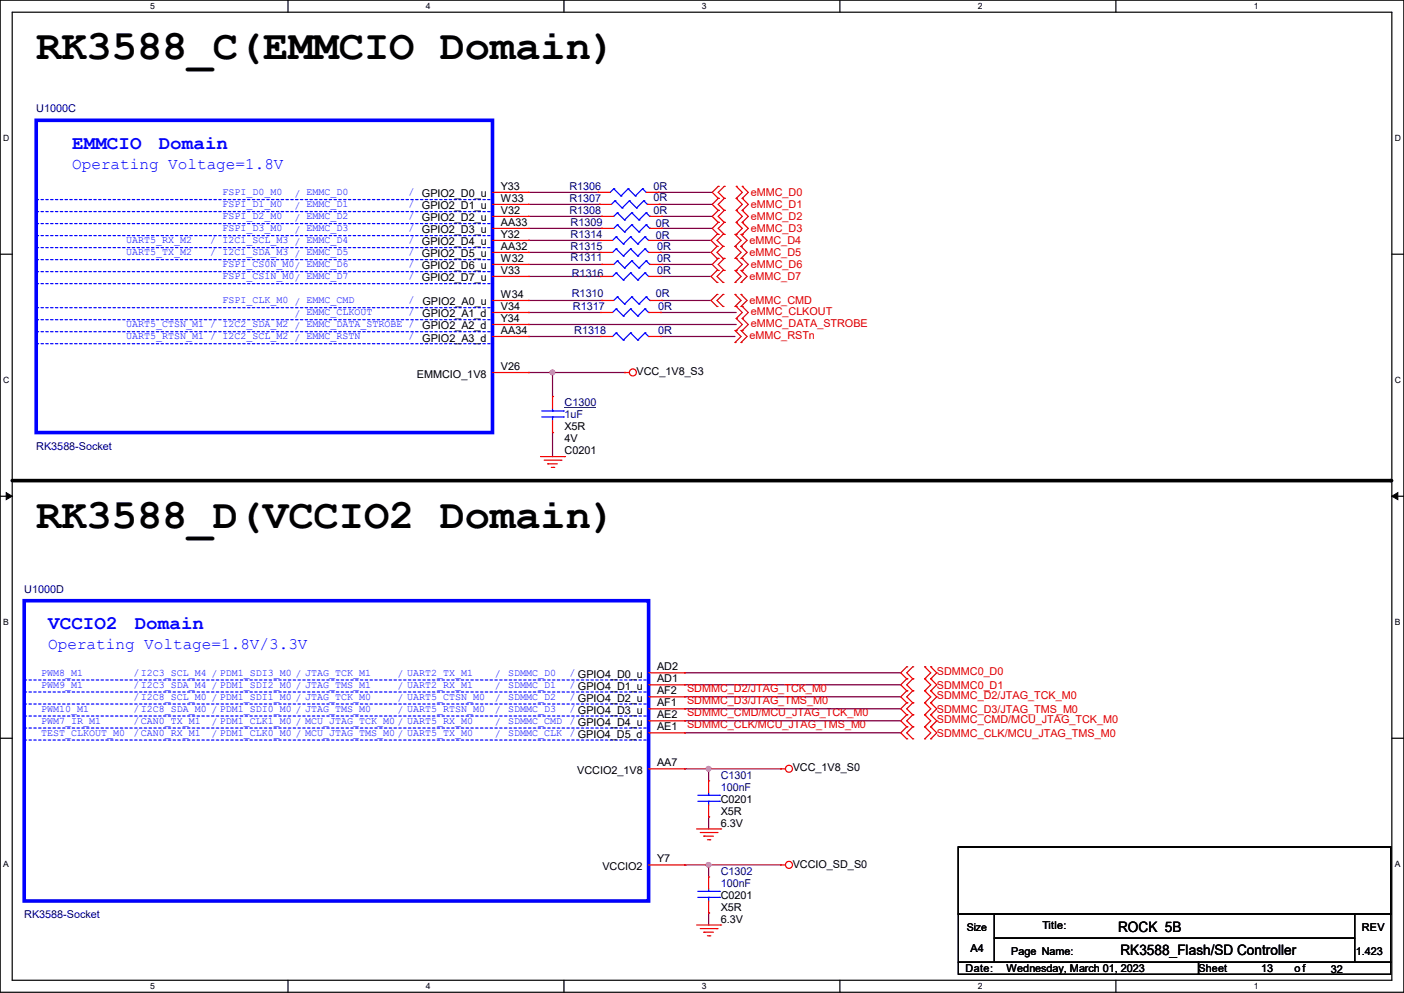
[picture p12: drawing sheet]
<svg xmlns="http://www.w3.org/2000/svg" width="297mm" height="210mm" viewBox="0 0 297 210" stroke-linecap="round" stroke-linejoin="round" font-family="sans-serif">
<path d="M0 0h297v209.8h-297zM2.6 2.6h291.8v204.7h-291.8z" fill="none" stroke="#000" stroke-width=".25"/>
<g fill="#fff">
<path d="M31.7 .3h1v2h-1z"/>
<path d="M31.7 207.6h1v2h-1z"/>
</g>
<path d="M60.9 0v2.6M60.9 207.3v2.5" fill="none" stroke="#000" stroke-width=".25"/>
<g fill="#fff">
<path d="M90.1 .3h1v2h-1z"/>
<path d="M90.1 207.6h1v2h-1z"/>
</g>
<path d="M119.3 0v2.6M119.3 207.3v2.5" fill="none" stroke="#000" stroke-width=".25"/>
<g fill="#fff">
<path d="M148.5 .3h.9v2h-.9z"/>
<path d="M148.5 207.6h.9v2h-.9z"/>
</g>
<path d="M177.7 0v2.6M177.7 207.3v2.5" fill="none" stroke="#000" stroke-width=".25"/>
<g fill="#fff">
<path d="M206.8 .3h1v2h-1z"/>
<path d="M206.8 207.6h1v2h-1z"/>
</g>
<path d="M236.1 0v2.6M236.1 207.3v2.5" fill="none" stroke="#000" stroke-width=".25"/>
<g fill="#fff">
<path d="M265.2 .3h1v2h-1z"/>
<path d="M265.2 207.6h1v2h-1z"/>
<path d="M.7 28.2h1.2v1.9h-1.2z"/>
<path d="M295.1 28.2h1.2v1.9h-1.2z"/>
<path d="M.7 79.3h1.2v2h-1.2z"/>
<path d="M295.1 79.3h1.2v2h-1.2z"/>
</g>
<path d="M0 53.8h2.6M294.4 53.8h2.6" fill="none" stroke="#000" stroke-width=".25"/>
<g fill="#fff">
<path d="M.7 130.5h1.2v2h-1.2z"/>
<path d="M295.1 130.5h1.1v2h-1.1z"/>
</g>
<path d="M0 104.9h2.6M294.4 104.9h2.6" fill="none" stroke="#000" stroke-width=".25"/>
<path d="M1.3 104.2l1.3 .7-1.3 .8zM294.4 104.9l1.3-.7v1.5z" fill="#000" stroke="#000" stroke-width=".21"/>
<g fill="#fff">
<path d="M.7 181.7h1.2v2h-1.2z"/>
<path d="M295.1 181.7h1.1v2h-1.1z"/>
</g>
<path d="M0 156.1h2.6M294.4 156.1h2.6M202.7 179.1h91.5v14.2h-91.5zM202.7 193.3h7.7v10.2h-7.7zM210.4 193.3h76.2v5.1h-76.2zM210.4 198.4h76.2v5.1h-76.2zM286.6 193.3h7.6v10.2h-7.6zM202.7 203.5h50.8v2.5h-50.8zM253.5 203.5h40.7v2.5h-40.7z" fill="none" stroke="#000" stroke-width=".25"/>
<path d="M2.6 101.6h291.6" fill="none" stroke="#000" stroke-width=".76"/>
<circle cx="294.2" cy="101.6" r=".38" fill="#000"/>
<g fill="none" stroke="#800040" stroke-width=".25">
<path d="M111.8 50.8h.1M111.8 53.4h.1M111.8 58.5h.1M111.8 43.2h15M111.8 45.8h15.5M111.8 40.7h14.7M111.8 55.9h15.5M111.8 48.3h15.5M111.8 50.8h15.2M111.8 53.4h15.2M111.8 58.5h15.2M126.5 40.7h.1"/>
<path d="M126.8 43.2h.1M127.3 45.8h.1M127.3 55.9h.1M127.3 48.3h.1M139.2 40.7h.1M139.2 40.7h11.5M139.5 43.2h.1M139.5 43.2h11.2M139.7 50.8h.1M139.7 53.4h.1M139.7 58.5h.1M139.7 50.8h10.7"/>
<path d="M139.7 53.4h10.7M139.7 58.5h10.7M140 45.8h.1M140 48.3h.1M140 55.9h.1M140 45.8h10.7M140 55.9h10.7M140 48.3h10.7M111.8 78.8h.1M111.8 66.1h.1M111.8 68.6h.1M111.8 71.2h.1"/>
<path d="M111.8 78.8h20.3M111.8 63.5h15.5M111.8 66.1h15.2M111.8 68.6h43.9M111.8 71.2h15.2M116.9 78.8h.1M116.9 78.8v5.1M127.3 63.5h.1M132.1 78.8h.1M139.7 66.1h.1M139.7 71.2h.1M139.7 66.1h16"/>
<path d="M139.7 71.2h15.8M140 63.5h.1M140 63.5h10.4M116.9 91.5h.1M116.9 91.5v5.1M144.8 155h.1M144.8 152.4h.1M144.8 142.3h.1M144.8 144.8h.1M144.8 147.4h.1M144.8 149.9h.1M144.8 155h45.7"/>
<path d="M144.8 152.4h45.7M144.8 142.3h45.7M144.8 144.8h45.7M144.8 147.4h45.7M144.8 149.9h45.7M144.8 162.6h.1M144.8 162.6h20.3M149.9 172.8h.1M149.9 162.6h.1M149.9 162.6v2.5M149.9 172.8v2.5M144.8 182.9h.1"/>
<path d="M144.8 182.9h20.3M149.9 182.9h.1M149.9 193.1h.1M149.9 182.9v2.6M149.9 193.1v2.5"/>
</g>
<g fill="#f0f" stroke="#f0f" stroke-width=".25">
<circle cx="149.9" cy="182.9" r=".49"/>
<circle cx="116.9" cy="78.8" r=".49"/>
<circle cx="149.9" cy="162.6" r=".49"/>
</g>
<g fill="none" stroke="#f00" stroke-width=".25">
<path d="M104.2 45.8h7.6M104.2 58.5h7.6M104.2 55.9h7.6M104.2 43.2h7.6M104.2 50.8h7.6M104.2 40.7h7.6M104.2 53.4h7.6M104.2 48.3h7.6M111.8 45.8h.1M111.8 58.5h.1M111.8 55.9h.1M111.8 43.2h.1"/>
<path d="M111.8 50.8h.1M111.8 40.7h.1M111.8 53.4h.1M111.8 48.3h.1M126.5 40.7h.1M126.5 40.7h2.6M126.8 43.2h.1M126.8 43.2h2.5M127 58.5h.1M127 50.8h.1M127 53.4h.1M127 58.5h2.6"/>
<path d="M127 50.8h2.6M127 53.4h2.6M127.3 45.8h.1M127.3 48.3h.1M127.3 55.9h.1M127.3 45.8h2.5M127.3 55.9h2.5M127.3 48.3h2.5M136.7 40.7h2.5M136.9 43.2h2.6M137.2 58.5h2.5M137.2 50.8h2.5"/>
<path d="M137.2 53.4h2.5M137.5 45.8h2.5M137.5 55.9h2.5M137.5 48.3h2.5M139.2 40.7h.1M139.5 43.2h.1M139.7 58.5h.1M139.7 50.8h.1M139.7 53.4h.1M140 45.8h.1M140 48.3h.1M140 55.9h.1"/>
<path d="M104.2 78.8h7.6M104.2 66.1h7.6M104.2 63.5h7.6M104.2 68.6h7.6M104.2 71.2h7.6M111.8 78.8h.1M111.8 66.1h.1M111.8 63.5h.1M111.8 68.6h.1M111.8 71.2h.1M127 71.2h.1M127 66.1h.1"/>
<path d="M127 66.1h2.6M127 71.2h2.6M127.3 63.5h.1M127.3 63.5h2.5M132.1 78.8h.1M132.1 78.8h1M137.2 66.1h2.5M137.2 71.2h2.5M137.5 63.5h2.5M139.7 71.2h.1M139.7 66.1h.1M140 63.5h.1"/>
<path d="M114.3 96.6h5.1M115.1 97.3h3.6M115.9 98.1h.1M115.9 98.1h2M116.6 98.8h.5M116.9 83.9h.1M116.9 91.5h.1M116.9 83.9v2.5M116.9 88.9v2.6M117.1 98.8h.1M118.7 97.3h.1M119.4 96.6h.1"/>
<path d="M137.2 147.4h7.6M137.2 149.9h7.6M137.2 152.4h7.6M137.2 155h7.6M137.2 142.3h7.6M137.2 144.8h7.6M144.8 147.4h.1M144.8 149.9h.1M144.8 152.4h.1M144.8 155h.1M144.8 142.3h.1M144.8 144.8h.1"/>
<path d="M137.2 162.6h7.6M144.8 162.6h.1M147.4 175.3h5M148.1 176.1h3.6M148.9 176.8h.1M148.9 176.8h2M149.6 177.6h.6M149.9 165.1h.1M149.9 172.8h.1M149.9 165.1v2.6M149.9 170.2v2.6M150.2 177.6h.1"/>
<path d="M151.7 176.1h.1M152.4 175.3h.1M165.1 162.6h.1M165.1 162.6h1.1M137.2 182.9h7.6M144.8 182.9h.1M147.4 195.6h5M148.1 196.4h3.6M148.9 197.1h.1M148.9 197.1h2M149.6 197.9h.6M149.9 185.5h.1"/>
<path d="M149.9 193.1h.1M149.9 185.5v2.5M149.9 190.5v2.6M150.2 197.9h.1M151.7 196.4h.1M152.4 195.6h.1M165.1 182.9h.1M165.1 182.9h1.1"/>
<circle cx="133.9" cy="78.8" r=".74"/>
<circle cx="166.9" cy="162.6" r=".74"/>
<circle cx="166.9" cy="182.9" r=".74"/>
</g>
<g fill="none" stroke="#d50000" stroke-width=".25">
<path d="M151.9 39.4h.1M151.9 39.4l-1.2 1.3 1.2 1.3M153.2 39.4h.1M153.2 39.4l-1.3 1.3 1.3 1.3M155.7 39.4h.1M155.7 39.4l1.3 1.3-1.3 1.3M157 39.4h.1M157 39.4l1.3 1.3-1.3 1.3M151.7 57.2h.1M151.7 59.7h.1M151.7 52.1h.1M151.7 54.7h.1"/>
<path d="M151.7 49.6h.1M151.7 57.2l-1.3 1.3 1.3 1.2M151.7 52.1l-1.3 1.3 1.3 1.3M151.7 49.6l-1.3 1.2 1.3 1.3M151.9 42h.1M151.9 44.5h.1M151.9 47h.1M151.9 49.6h.1M151.9 54.7h.1M151.9 57.2h.1M151.9 42l-1.2 1.2 1.2 1.3M151.9 47l-1.2 1.3 1.2 1.3"/>
<path d="M151.9 54.7l-1.2 1.2 1.2 1.3M151.9 44.5l-1.2 1.3 1.2 1.2M153 59.7h.1M153 57.2h.1M153 54.7h.1M153 52.1h.1M153 49.6h.1M153 57.2l-1.3 1.3 1.3 1.2M153 52.1l-1.3 1.3 1.3 1.3M153 49.6l-1.3 1.2 1.3 1.3M153.2 44.5h.1M153.2 42h.1"/>
<path d="M153.2 49.6h.1M153.2 47h.1M153.2 57.2h.1M153.2 54.7h.1M153.2 42l-1.3 1.2 1.3 1.3M153.2 47l-1.3 1.3 1.3 1.3M153.2 44.5l-1.3 1.3 1.3 1.2M153.2 54.7l-1.3 1.2 1.3 1.3M155.5 59.7h.1M155.5 57.2h.1M155.5 54.7h.1M155.5 52.1h.1"/>
<path d="M155.5 49.6h.1M155.5 52.1l1.3 1.3-1.3 1.3M155.5 57.2l1.3 1.3-1.3 1.2M155.5 49.6l1.3 1.2-1.3 1.3M155.7 44.5h.1M155.7 42h.1M155.7 49.6h.1M155.7 47h.1M155.7 57.2h.1M155.7 54.7h.1M155.7 47l1.3 1.3-1.3 1.3M155.7 42l1.3 1.2-1.3 1.3"/>
<path d="M155.7 44.5l1.3 1.3-1.3 1.2M155.7 54.7l1.3 1.2-1.3 1.3M156.8 59.7h.1M156.8 57.2h.1M156.8 54.7h.1M156.8 52.1h.1M156.8 49.6h.1M156.8 49.6l1.2 1.2-1.2 1.3M156.8 57.2l1.2 1.3-1.2 1.2M156.8 52.1l1.2 1.3-1.2 1.3M157 44.5h.1M157 42h.1"/>
<path d="M157 49.6h.1M157 47h.1M157 57.2h.1M157 54.7h.1M157 42l1.3 1.2-1.3 1.3M157 47l1.3 1.3-1.3 1.3M157 54.7l1.3 1.2-1.3 1.3M157 44.5l1.3 1.3-1.3 1.2M151.7 62.3h.1M151.7 64.8h.1M151.7 62.3l-1.3 1.2 1.3 1.3M153 64.8h.1"/>
<path d="M153 62.3h.1M153 62.3l-1.3 1.2 1.3 1.3M155.5 72.4h.1M155.5 69.9h.1M155.5 64.8h.1M155.5 62.3h.1M155.5 69.9l1.3 1.3-1.3 1.2M155.5 62.3l1.3 1.2-1.3 1.3M155.7 69.9h.1M155.7 67.4h.1M155.7 64.8h.1M155.7 67.4l1.3 1.2-1.3 1.3"/>
<path d="M155.7 64.8l1.3 1.3-1.3 1.3M156.8 72.4h.1M156.8 69.9h.1M156.8 64.8h.1M156.8 62.3h.1M156.8 69.9l1.2 1.3-1.2 1.2M156.8 62.3l1.2 1.2-1.2 1.3M157 69.9h.1M157 67.4h.1M157 64.8h.1M157 67.4l1.3 1.2-1.3 1.3M157 64.8l1.3 1.3-1.3 1.3"/>
<path d="M191.8 141h.1M191.8 143.6h.1M191.8 146.1h.1M191.8 148.6h.1M191.8 151.2h.1M191.8 153.7h.1M191.8 156.3h.1M191.8 141l-1.3 1.3 1.3 1.3M191.8 148.6l-1.3 1.3 1.3 1.3M191.8 143.6l-1.3 1.2 1.3 1.3M191.8 151.2l-1.3 1.2 1.3 1.3M191.8 146.1l-1.3 1.3 1.3 1.2"/>
<path d="M191.8 153.7l-1.3 1.3 1.3 1.3M193.1 143.6h.1M193.1 141h.1M193.1 146.1h.1M193.1 148.6h.1M193.1 151.2h.1M193.1 153.7h.1M193.1 156.3h.1M193.1 141l-1.3 1.3 1.3 1.3M193.1 146.1l-1.3 1.3 1.3 1.2M193.1 143.6l-1.3 1.2 1.3 1.3M193.1 148.6l-1.3 1.3 1.3 1.3"/>
<path d="M193.1 151.2l-1.3 1.2 1.3 1.3M193.1 153.7l-1.3 1.3 1.3 1.3M195.6 143.6h.1M195.6 141h.1M195.6 146.1h.1M195.6 148.6h.1M195.6 151.2h.1M195.6 153.7h.1M195.6 156.3h.1M195.6 146.1l1.3 1.3-1.3 1.2M195.6 141l1.3 1.3-1.3 1.3M195.6 148.6l1.3 1.3-1.3 1.3"/>
<path d="M195.6 143.6l1.3 1.2-1.3 1.3M195.6 151.2l1.3 1.2-1.3 1.3M195.6 153.7l1.3 1.3-1.3 1.3M196.9 143.6h.1M196.9 141h.1M196.9 146.1h.1M196.9 148.6h.1M196.9 151.2h.1M196.9 153.7h.1M196.9 156.3h.1M196.9 148.6l1.3 1.3-1.3 1.3M196.9 141l1.3 1.3-1.3 1.3"/>
<path d="M196.9 151.2l1.3 1.2-1.3 1.3M196.9 143.6l1.3 1.2-1.3 1.3M196.9 153.7l1.3 1.3-1.3 1.3M196.9 146.1l1.3 1.3-1.3 1.2"/>
</g>
<g fill="none" stroke="#00f" stroke-width=".25">
<path d="M129.8 39.9h.1M129.8 39.9l-.7 .8M129.8 39.9l1.6 1.5M132.9 39.9h.1M132.9 39.9l-1.5 1.5M132.9 39.9l1.5 1.5M135.9 39.9h.1M135.9 39.9l-1.5 1.5M135.9 39.9l.8 .8M130.1 42.5h.1M130.1 42.5l-.8 .7M130.1 42.5l1.5 1.5"/>
<path d="M130.3 57.7h.1M130.3 50.1h.1M130.3 52.6h.1M130.3 57.7l-.7 .8M130.3 57.7l1.6 1.5M130.3 50.1l-.7 .7M130.3 50.1l1.6 1.5M130.3 52.6l-.7 .8M130.3 52.6l1.6 1.5M130.6 45h.1M130.6 47.5h.1M130.6 55.2h.1"/>
<path d="M130.6 45l-.8 .8M130.6 45l1.5 1.5M130.6 47.5l-.8 .8M130.6 47.5l1.5 1.6M130.6 55.2l-.8 .7M130.6 55.2l1.5 1.5M131.4 41.4h.1M131.6 44h.1M131.9 59.2h.1M131.9 51.6h.1M131.9 54.1h.1M132.1 46.5h.1"/>
<path d="M132.1 49.1h.1M132.1 56.7h.1M133.1 42.5h.1M133.1 42.5l-1.5 1.5M133.1 42.5l1.6 1.5M133.4 57.7h.1M133.4 50.1h.1M133.4 52.6h.1M133.4 57.7l-1.5 1.5M133.4 57.7l1.5 1.5M133.4 50.1l-1.5 1.5M133.4 50.1l1.5 1.5"/>
<path d="M133.4 52.6l-1.5 1.5M133.4 52.6l1.5 1.5M133.6 45h.1M133.6 47.5h.1M133.6 55.2h.1M133.6 45l-1.5 1.5M133.6 45l1.6 1.5M133.6 47.5l-1.5 1.6M133.6 47.5l1.6 1.6M133.6 55.2l-1.5 1.5M133.6 55.2l1.6 1.5M134.4 41.4h.1"/>
<path d="M134.7 44h.1M134.9 59.2h.1M134.9 51.6h.1M134.9 54.1h.1M135.2 46.5h.1M135.2 49.1h.1M135.2 56.7h.1M136.2 42.5h.1M136.2 42.5l-1.5 1.5M136.2 42.5l.7 .7M136.4 57.7h.1M136.4 50.1h.1"/>
<path d="M136.4 52.6h.1M136.4 57.7l-1.5 1.5M136.4 57.7l.8 .8M136.4 50.1l-1.5 1.5M136.4 50.1l.8 .7M136.4 52.6l-1.5 1.5M136.4 52.6l.8 .8M136.7 45h.1M136.7 40.7h.1M136.7 47.5h.1M136.7 55.2h.1M136.7 45l-1.5 1.5"/>
<path d="M136.7 45l.8 .8M136.7 47.5l-1.5 1.6M136.7 47.5l.8 .8M136.7 55.2l-1.5 1.5M136.7 55.2l.8 .7M136.9 43.2h.1M137.2 58.5h.1M137.2 50.8h.1M137.2 53.4h.1M137.5 45.8h.1M137.5 48.3h.1M137.5 55.9h.1"/>
<path d="M130.3 70.4h.1M130.3 65.3h.1M130.3 70.4l-.7 .8M130.3 70.4l1.6 1.5M130.3 65.3l-.7 .8M130.3 65.3l1.6 1.5M130.6 62.8h.1M130.6 62.8l-.8 .7M130.6 62.8l1.5 1.5M131.9 71.9h.1M131.9 66.8h.1M132.1 64.3h.1"/>
<path d="M133.4 70.4h.1M133.4 65.3h.1M133.4 70.4l-1.5 1.5M133.4 70.4l1.5 1.5M133.4 65.3l-1.5 1.5M133.4 65.3l1.5 1.5M133.6 62.8h.1M133.6 62.8l-1.5 1.5M133.6 62.8l1.6 1.5M134.9 71.9h.1M134.9 66.8h.1M135.2 64.3h.1"/>
<path d="M136.4 70.4h.1M136.4 65.3h.1M136.4 70.4l-1.5 1.5M136.4 70.4l.8 .8M136.4 65.3l-1.5 1.5M136.4 65.3l.8 .8M136.7 62.8h.1M136.7 62.8l-1.5 1.5M136.7 62.8l.8 .7M137.2 71.2h.1M137.2 66.1h.1M137.5 63.5h.1"/>
<path d="M114.6 88.2h4.6M114.6 86.9h4.6M116.9 86.9h.1M116.9 88.2h.1M116.9 86.4v.5M116.9 88.2v.7M119.2 88.2h.1M119.2 86.9h.1M147.6 169.5h4.6M147.6 168.2h4.6M149.9 168.2h.1M149.9 169.5h.1"/>
<path d="M149.9 167.7v.5M149.9 169.5v.7M152.2 169.5h.1M152.2 168.2h.1M147.6 189.8h4.6M147.6 188.5h4.6M149.9 188.5h.1M149.9 189.8h.1M149.9 188v.5M149.9 189.8v.7M152.2 189.8h.1M152.2 188.5h.1"/>
</g>
<path d="M7.7 25.4h96.5v66.1h-96.5zM5.1 127h132.1v63.5h-132.1z" fill="none" stroke="#00f" stroke-width=".76"/>
<g fill="none" stroke="#00f" stroke-width=".25" stroke-dasharray=".5 .5">
<path d="M7.7 60h96.5M7.7 47.3h96.5M7.7 44.7h96.5M7.7 57.4h96.5M7.7 54.9h96.5M7.7 52.4h96.5M7.7 42.2h96.5M7.7 49.8h96.5M104.2 60h.1M104.2 47.3h.1M104.2 44.7h.1M104.2 57.4h.1"/>
<path d="M104.2 54.9h.1M104.2 52.4h.1M104.2 42.2h.1M104.2 49.8h.1M7.7 65.1h96.5M7.7 72.7h96.5M7.7 67.6h96.5M7.7 70.1h96.5M104.2 65.1h.1M104.2 72.7h.1M104.2 67.6h.1M104.2 70.1h.1"/>
<path d="M5.1 151.4h131.8M5.1 154h131.8M5.1 148.9h131.8M5.1 146.3h131.8M5.1 156.5h131.8M5.1 143.8h131.8M136.9 151.4h.1M136.9 154h.1M136.9 148.9h.1M136.9 146.3h.1M136.9 156.5h.1M136.9 143.8h.1"/>
</g>
<path d="M119.4 86.3h6.8" fill="none" stroke="#000080" stroke-width=".21"/>
<g font-size="8.9">
<text x="7.7" y="12.5">RK3588_C(EMMCIO Domain)</text>
<text x="7.7" y="111.6">RK3588_D(VCCIO2 Domain)</text>
</g>
<g font-size="4.1" fill="#00f">
<text x="15.3" y="31.4">EMMCIO</text>
<text x="33.6" y="31.4">Domain</text>
<text x="10.2" y="133">VCCIO2</text>
<text x="28.5" y="133">Domain</text>
</g>
<g font-size="3.4" fill="#00f">
<text x="15.3" y="35.7">Operating Voltage=1.8V</text>
<text x="10.2" y="137.3">Operating Voltage=1.8V/3.3V</text>
</g>
<g font-size="3">
<text x="236.5" y="197.1">ROCK 5B</text>
<text x="237" y="201.9">RK3588_Flash/SD Controller</text>
</g>
<g font-size="2.3" fill="#000080">
<text x="7.7" y="23.7">U1000C</text>
<text x="120.4" y="40.2">R1306</text>
<text x="138.2" y="40.2">0R</text>
<text x="120.4" y="45.3">R1308</text>
<text x="120.4" y="42.8">R1307</text>
<text x="120.7" y="47.8">R1309</text>
<text x="138.2" y="45.3">0R</text>
<text x="138.2" y="42.5">0R</text>
<text x="120.7" y="50.4">R1314</text>
<text x="120.7" y="52.9">R1315</text>
<text x="138.7" y="50.6">0R</text>
<text x="138.7" y="48.1">0R</text>
<text x="139" y="52.9">0R</text>
<text x="120.7" y="55.2">R1311</text>
<text x="121" y="58.5">R1316</text>
<text x="139" y="58">0R</text>
<text x="139" y="55.5">0R</text>
<text x="121" y="62.8">R1310</text>
<text x="121.2" y="65.6">R1317</text>
<text x="138.7" y="62.8">0R</text>
<text x="139.2" y="65.6">0R</text>
<text x="121.5" y="70.7">R1318</text>
<text x="139.2" y="70.7">0R</text>
<text x="119.4" y="85.9">C1300</text>
<text x="119.4" y="88.5">1uF</text>
<text x="7.7" y="95.1">RK3588-Socket</text>
<text x="5.1" y="125.3">U1000D</text>
<text x="152.5" y="164.7">C1301</text>
<text x="152.5" y="167.2">100nF</text>
<text x="152.5" y="185">C1302</text>
<text x="152.5" y="187.5">100nF</text>
<text x="5.1" y="194.1">RK3588-Socket</text>
</g>
<g font-size="2.3">
<text x="106" y="40.1">Y33</text>
<text x="106" y="45.2">V32</text>
<text x="106" y="42.7">W33</text>
<text x="106" y="47.8">AA33</text>
<text x="106" y="50.3">Y32</text>
<text x="106" y="52.8">AA32</text>
<text x="106" y="57.9">V33</text>
<text x="106" y="55.4">W32</text>
<text x="89.4" y="64.6">GPIO2_A0_u</text>
<text x="106" y="65.5">V34</text>
<text x="106" y="63">W34</text>
<text x="89.3" y="67.1">GPIO2_A1_d</text>
<text x="89.3" y="69.7">GPIO2_A2_d</text>
<text x="106" y="68.1">Y34</text>
<text x="106" y="70.6">AA34</text>
<text x="89.3" y="72.2">GPIO2_A3_d</text>
<text x="88.2" y="79.8">EMMCIO_1V8</text>
<text x="106" y="78.2">V26</text>
<text x="134.7" y="79.3">VCC_1V8_S3</text>
<text x="119.4" y="93.6">4V</text>
<text x="119.4" y="91">X5R</text>
<text x="119.4" y="96.1">C0201</text>
<text x="139" y="141.7">AD2</text>
<text x="139" y="146.8">AF2</text>
<text x="139" y="149.4">AF1</text>
<text x="139" y="144.3">AD1</text>
<text x="139" y="151.9">AE2</text>
<text x="139" y="154.4">AE1</text>
<text x="122.1" y="163.7">VCCIO2_1V8</text>
<text x="139" y="162.1">AA7</text>
<text x="167.7" y="163.2">VCC_1V8_S0</text>
<text x="152.5" y="169.8">C0201</text>
<text x="152.5" y="172.3">X5R</text>
<text x="152.5" y="174.8">6.3V</text>
<text x="127.4" y="184">VCCIO2</text>
<text x="139" y="182.4">Y7</text>
<text x="167.7" y="183.5">VCCIO_SD_S0</text>
<text x="152.5" y="190.1">C0201</text>
<text x="152.5" y="195.2">6.3V</text>
<text x="152.5" y="192.6">X5R</text>
<text x="220.5" y="196.4">Title:</text>
<text x="288.1" y="196.9">REV</text>
<text x="205.3" y="201.3">A4</text>
<text x="213.9" y="202">Page Name:</text>
<text x="286.8" y="202">1.423</text>
<text x="204.3" y="205.6">Date:</text>
<text x="212.9" y="205.6">Wednesday, March 01, 2023</text>
<text x="253.5" y="205.6">Sheet</text>
<text x="266.8" y="205.6">13</text>
<text x="273.8" y="205.6">of</text>
<text x="281.5" y="205.8">32</text>
</g>
<g font-size="2.3" fill="#d50000">
<text x="158.8" y="41.5">eMMC_D0</text>
<text x="158.8" y="44">eMMC_D1</text>
<text x="158.8" y="46.6">eMMC_D2</text>
<text x="158.5" y="51.6">eMMC_D4</text>
<text x="158.8" y="49.1">eMMC_D3</text>
<text x="158.5" y="59.3">eMMC_D7</text>
<text x="158.5" y="54.2">eMMC_D5</text>
<text x="158.8" y="56.7">eMMC_D6</text>
<text x="158.5" y="64.3">eMMC_CMD</text>
<text x="158.5" y="71.7">eMMC_RSTn</text>
<text x="158.8" y="69.2">eMMC_DATA_STROBE</text>
<text x="158.8" y="66.6">eMMC_CLKOUT</text>
<text x="198.2" y="142.8">SDMMC0_D0</text>
<text x="198.2" y="145.6">SDMMC0_D1</text>
<text x="198.2" y="147.9">SDMMC_D2/JTAG_TCK_M0</text>
<text x="198.2" y="150.7">SDMMC_D3/JTAG_TMS_M0</text>
<text x="198.2" y="153">SDMMC_CMD/MCU_JTAG_TCK_M0</text>
<text x="198.2" y="155.8">SDMMC_CLK/MCU_JTAG_TMS_M0</text>
</g>
<g font-size="2.3" fill="#f00">
<text x="145.3" y="146.4">SDMMC_D2/JTAG_TCK_M0</text>
<text x="145.3" y="149">SDMMC_D3/JTAG_TMS_M0</text>
<text x="145.3" y="154.1">SDMMC_CLK/MCU_JTAG_TMS_M0</text>
<text x="145.3" y="151.5">SDMMC_CMD/MCU_JTAG_TCK_M0</text>
</g>
<text font-size="2.2" x="204.5" y="196.9">Size</text>
<g font-size="2.1" fill="#00f">
<text x="47" y="41.3">FSPI_D0_M0</text>
<text x="62.3" y="41.6">/ EMMC_D0</text>
<text x="86.4" y="41.3">/ GPIO2_D0_u</text>
<text x="47" y="43.9">FSPI_D1_M0</text>
<text x="47" y="46.4">FSPI_D2_M0</text>
<text x="62.3" y="44.1">/ EMMC_D1</text>
<text x="62.3" y="46.7">/ EMMC_D2</text>
<text x="86.4" y="46.4">/ GPIO2_D2_u</text>
<text x="86.4" y="43.9">/ GPIO2_D1_u</text>
<text x="26.7" y="51.5">UART5_RX_M2</text>
<text x="44.5" y="51.5">/ I2C1_SCL_M3 / EMMC_D4</text>
<text x="47" y="48.9">FSPI_D3_M0</text>
<text x="62.3" y="49.2">/ EMMC_D3</text>
<text x="86.4" y="51.5">/ GPIO2_D4_u</text>
<text x="86.4" y="48.9">/ GPIO2_D3_u</text>
<text x="26.7" y="54">UART5_TX_M2</text>
<text x="44.5" y="54">/ I2C1_SDA_M3 / EMMC_D5</text>
<text x="47" y="59.1">FSPI_CS1N_M0/ EMMC_D7</text>
<text x="47" y="56.6">FSPI_CS0N_M0/ EMMC_D6</text>
<text x="86.4" y="59.1">/ GPIO2_D7_u</text>
<text x="86.4" y="56.6">/ GPIO2_D6_u</text>
<text x="86.4" y="54">/ GPIO2_D5_u</text>
<text x="47" y="64.2">FSPI_CLK_M0 / EMMC_CMD</text>
<text x="86.4" y="64.2">/</text>
<text x="26.7" y="69.3">UART5_CTSN_M1 / I2C2_SDA_M2 / EMMC_DATA_STROBE /</text>
<text x="26.7" y="71.8">UART5_RTSN_M1 / I2C2_SCL_M2 / EMMC_RSTN</text>
<text x="62.3" y="67">/ EMMC_CLKOUT</text>
<text x="86.4" y="71.8">/</text>
<text x="86.4" y="66.7">/</text>
<text x="8.7" y="142.9">PWM8_M1</text>
<text x="28.2" y="142.9">/I2C3_SCL_M4 / PDM1_SDI3_M0 / JTAG_TCK_M1</text>
<text x="84.1" y="143.2">/ UART2_TX_M1</text>
<text x="104.7" y="143.2">/</text>
<text x="107.5" y="142.9">SDMMC_D0</text>
<text x="120.4" y="142.9">/ GPIO4_D0_u</text>
<text x="8.7" y="145.5">PWM9_M1</text>
<text x="28.2" y="145.5">/I2C3_SDA_M4 / PDM1_SDI2_M0 / JTAG_TMS_M1</text>
<text x="28.2" y="148">/I2C8_SCL_M0 / PDM1_SDI1_M0 / JTAG_TCK_M0</text>
<text x="84.1" y="145.7">/ UART2_RX_M1</text>
<text x="84.1" y="148.3">/ UART5_CTSN_M0</text>
<text x="104.7" y="145.7">/</text>
<text x="104.7" y="148.3">/</text>
<text x="107.5" y="145.5">SDMMC_D1</text>
<text x="107.5" y="148">SDMMC_D2</text>
<text x="120.4" y="148">/ GPIO4_D2_u</text>
<text x="120.4" y="145.5">/ GPIO4_D1_u</text>
<text x="8.7" y="155.6">TEST_CLKOUT_M0</text>
<text x="8.7" y="153.1">PWM7_IR_M1</text>
<text x="8.7" y="150.5">PWM10_M1</text>
<text x="28.2" y="150.5">/I2C8_SDA_M0 / PDM1_SDI0_M0 / JTAG_TMS_M0</text>
<text x="28.2" y="155.6">/CAN0_RX_M1</text>
<text x="28.2" y="153.1">/CAN0_TX_M1</text>
<text x="44.7" y="153.3">/ PDM1_CLK1_M0 / MCU_JTAG_TCK_M0 / UART5_RX_M0</text>
<text x="44.7" y="155.9">/ PDM1_CLK0_M0 / MCU_JTAG_TMS_M0 / UART5_TX_M0</text>
<text x="84.1" y="150.8">/ UART5_RTSN_M0</text>
<text x="104.7" y="153.3">/</text>
<text x="104.7" y="150.8">/</text>
<text x="104.7" y="155.9">/</text>
<text x="107.5" y="150.5">SDMMC_D3</text>
<text x="107.5" y="155.6">SDMMC_CLK</text>
<text x="107.5" y="153.1">SDMMC_CMD</text>
<text x="120.4" y="150.5">/ GPIO4_D3_u</text>
<text x="120.4" y="155.6">/ GPIO4_D5_d</text>
<text x="120.4" y="153.1">/ GPIO4_D4_u</text>
</g>
<g font-size="1.8">
<text x="31.8" y="1.9">5</text>
<text x="90.1" y="1.9">4</text>
<text x="148.5" y="1.9">3</text>
<text x="206.8" y="1.9">2</text>
<text x="265.2" y="1.9">1</text>
<text x=".7" y="29.8">D</text>
<text x="295.1" y="29.8">D</text>
<text x=".7" y="80.9">C</text>
<text x="295.1" y="80.9">C</text>
<text x=".7" y="132.1">B</text>
<text x="295.1" y="132.1">B</text>
<text x=".7" y="183.3">A</text>
<text x="295.1" y="183.3">A</text>
<text x="31.8" y="209.2">5</text>
<text x="90.1" y="209.2">4</text>
<text x="148.5" y="209.2">3</text>
<text x="206.8" y="209.2">2</text>
<text x="265.2" y="209.2">1</text>
</g>
</svg>
